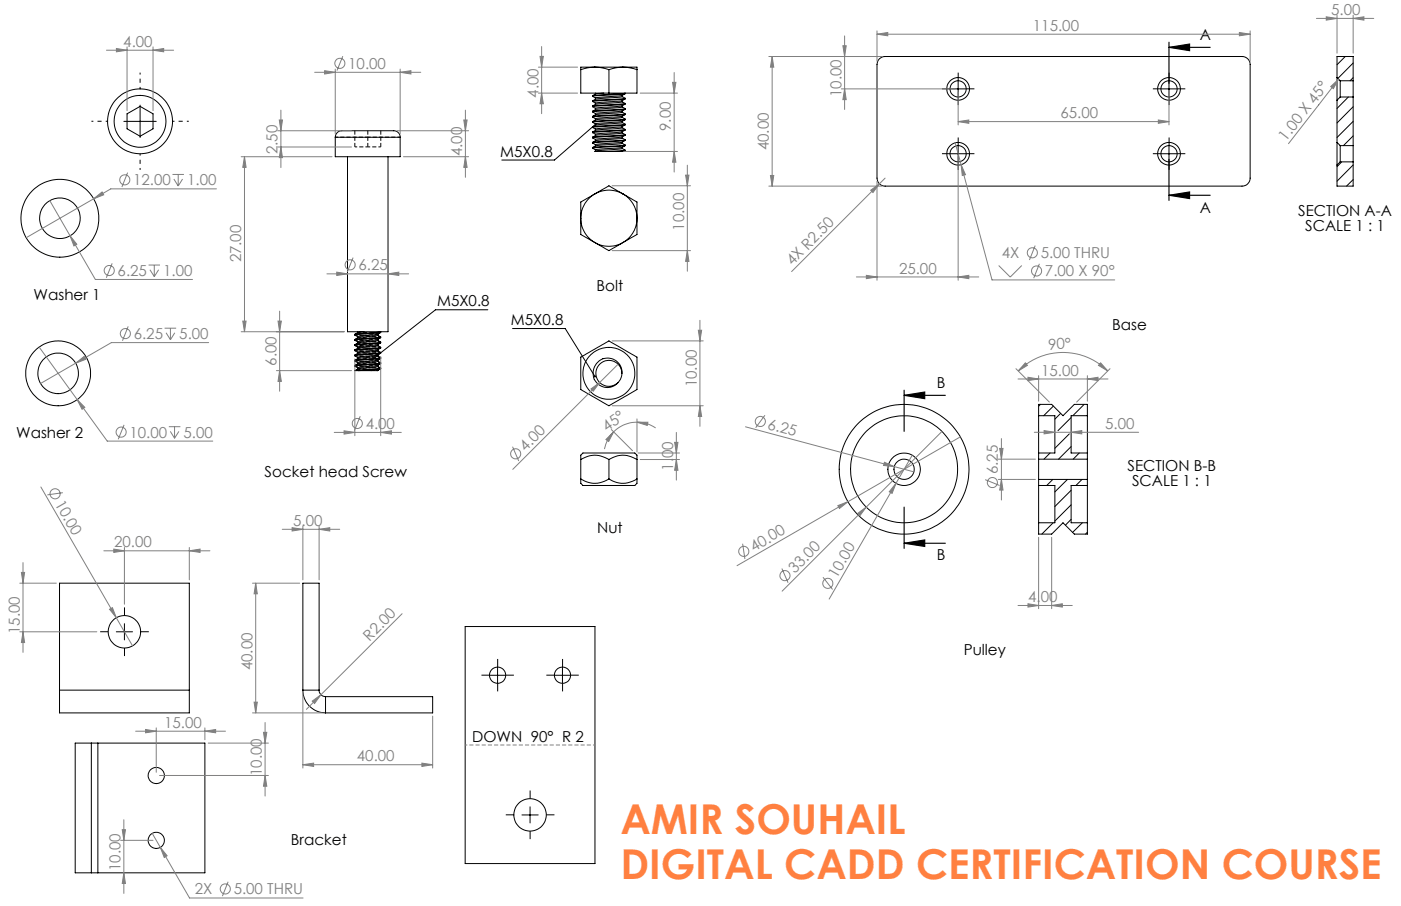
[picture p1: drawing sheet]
<svg xmlns="http://www.w3.org/2000/svg" width="432mm" height="279mm" viewBox="0 0 432 279" stroke-linecap="round" stroke-linejoin="round" font-family="sans-serif">
<g fill="none" stroke="#000" stroke-width=".31" stroke-dasharray="1.3 .6" stroke-dashoffset=".5" stroke-linecap="butt">
<path d="M109.4 45.3h4M113.4 45.3h4M116.5 103l-6-.7M117.3 113.5l-7.9-.8M117.3 110.3l-7.9-.8M117.3 107.1l-7.9-.8M117.3 105.5l-7.9-.8M117.3 103.9l-7.9-.8M117.4 113.7l-8-.8M117.4 112.1l-8-.8M117.4 110.5l-8-.8M117.4 108.9l-8-.8"/>
<path d="M117.4 107.3l-8-.8M117.4 105.7l-8-.8M117.4 104.1l-8-.8"/>
</g>
<path d="M109.4 45.3v-5M113.4 45.3v-5M117.4 45.3v-5M110.2 111.8h.1M110.2 110.2h.1M110.2 108.6h.1M110.2 107h.1M110.2 105.4h.1M110.2 103.8h.1M110.2 113.4h.1" fill="none" stroke="#000" stroke-width=".31" stroke-dasharray="1.3 .6" stroke-linecap="butt"/>
<path d="M116.5 114.2l-6.3-.8M116.5 112.6l-6.3-.8M116.5 109.4l-6.3-.8M116.5 107.8l-6.3-.8M116.5 111l-6.3-.8M116.5 106.2l-6.3-.8M116.5 104.6l-6.3-.8" fill="none" stroke="#000" stroke-width=".31" stroke-dasharray="1.3 .6" stroke-dashoffset=".3" stroke-linecap="butt"/>
<path d="M117.4 102.5l-1.2-.2" fill="none" stroke="#000" stroke-width=".31" stroke-dasharray="1.3 .6" stroke-dashoffset=".6" stroke-linecap="butt"/>
<path d="M103.4 42.3h10M113.4 42.3h10M114.6 114.3l-4.4-.5M116.4 113l-6.2-.8M116.4 111.4l-6.2-.8M116.4 109.8l-6.2-.8M116.4 108.2l-6.2-.8M116.4 106.6l-6.2-.8M116.4 105l-6.2-.8M116.4 103.4l-6.2-.8M117.3 111.9l-7.9-.8M117.3 108.7l-7.9-.8" fill="none" stroke="#000" stroke-width=".31" stroke-dasharray="1.3 .6" stroke-dashoffset=".4" stroke-linecap="butt"/>
<g fill="none" stroke="#000" stroke-width=".31">
<path d="M271 18.1l.9-.5 .9-.2h110a2.47 2.47 0 0 1 2.5 2.5v35a2.47 2.47 0 0 1-2.5 2.5h-110a2.47 2.47 0 0 1-2.5-2.5v-35l.2-1zM414.6 17.4l-2.5 2.6M417.1 19.4l-4.8 4.8M38.2 37.4h10M39.2 35.1l4-2.3 4 2.3v4.6l-4 2.3-4-2.3zM43.2 32.4v10M179 21.5v7.2h17.3v-7.2M182.7 39.3l.8 .5M182.7 37.7l.8 .5M182.7 36.1l.8 .5M182.7 34.5l.8 .5M182.7 32.9l.8 .5"/>
<path d="M182.7 29.7l.8 .5M182.7 29.5v.2M182.7 32.7v.2M182.7 34.3v.2M182.7 35.9v.2M182.7 37.5v.2M183.3 20.7l2.4 .3 2 .5M183.3 20.7l-2.2 .2-2.1 .6M183.3 20.7h8.7M183.3 20.7h-4.3v.8M183.5 38.2v.4M183.5 36.6v.4"/>
<path d="M183.5 33.4v.4M183.5 31.8v.4M183.5 30.2v.4M183.5 28.7v.3M183.6 38.6l-.9 .5M183.6 37l-.9 .5M183.6 35.4l-.9 .5M183.6 33.8l-.9 .5M183.6 32.2l-.9 .5M183.6 30.6l-.9 .5M183.6 29l-.9 .5M183.6 38.3l-12.7 11.1h-16.2"/>
<path d="M186.1 28.7l-2.5 .3M187.7 21.5v7.2M191.8 34.2l-8 .7-.3 .1v.4M191.8 37.4l-8.3 .8M191.8 35.8l-8.3 .8M191.8 32.6l-8.3 .8M191.8 29.4l-8.3 .8M191.8 39.4l.9 .5M191.8 37.8l.9 .5M191.8 36.2l.9 .5-10 .8M191.8 34.6l.9 .5M191.8 33l.9 .5-10 .8"/>
<path d="M191.8 31.4l.9 .5M191.8 29.8l.9 .5M191.8 39v.4M191.8 37.4v.5l-.6 .1-7.6 .6M191.8 35.8v.4M191.8 34.2v.4M191.8 32.6v.2a1.45 1.45 0 0 1-1.6 .4l-6.6 .6M191.8 31v.4M191.8 29.4v.4M191.8 39.4l-8.2 .8M191.8 36.2l-8.2 .8M191.8 34.6l-8.2 .8"/>
<path d="M191.8 31.4l-8.2 .8M191.8 29.8l-8.2 .8M192 20.7l2.3 .3 2 .5M192 20.7l-2.2 .2-2.1 .6M192 20.7h3.9a.27 .27 0 0 1 .3-.1 .27 .27 0 0 1 .1 .4v.5M192.7 38.5a9.3 9.3 0 0 1-5 .9l-2.6 .2a1.45 1.45 0 0 0-1.6 .4v.2M192.7 36.9l-.9 .5M192.7 35.3l-.9 .5M192.7 33.7l-.9 .5M192.7 32.1l-.9 .5M192.7 30.5a7.5 7.5 0 0 1-4.5 .9l-4.7 .4M192.7 28.9l-.9 .5"/>
<path d="M192.7 30.5l-10 .8 .8 .5M192.7 39.9l-10 .8M192.7 38.3l-8.1 .6a1.94 1.94 0 0 0-1.9 .4M192.7 35.1l-10 .8M192.7 31.9l-10 .8M192.7 30.3l-8.1 .6a1.94 1.94 0 0 0-1.9 .4M192.7 28.9v-.2l-10 .8M192.7 38.5l-10 .8M192.7 36.9l-10 .8M192.7 35.1l-.1 .2-.6 .2-9.3 .6M192.7 33.5l-.1 .2-.6 .1-9.3 .7M192.7 32.1l-10 .8"/>
<path d="M192.7 28.9l-10 .8M192.7 30.3v.2M192.7 31.9v.2M192.7 36.7v.2M192.7 38.3v.2M192.7 39.9v.2M292.8 27.4h5M295.3 24.9v5M357.8 27.4h5M360.3 24.9v5M412.1 23.9v7M412.1 23.9v-6.5h5v7.5"/>
<path d="M412.1 30.9v13M412.1 23.9l1 1M413.1 24.9v5M413.1 24.9h4M413.1 29.9h4M413.1 29.9l-1 1M415.6 29.9l-3.5 3.5M417.1 24.9v5M417.1 29.9v15M417.1 32.9l-5 5M417.1 37.4l-5 5M417.1 24l-1 .9"/>
<path d="M103.3 42.3a2.58 2.58 0 0 1 3.3-2h11.1a9.6 9.6 0 0 1 4.9 .5l.5 .5 .2 1M103.3 42.3v6h20v-6M103.3 42.3h20M107.1 48.3v54h12.5v-54M182.7 42.5l.8 .5M182.7 40.9l.8 .5M182.7 45.7l.8 .5M182.7 40.7v.2M182.7 42.3v.2M182.7 43.9v.2M183.3 59.8a8.6 8.6 0 0 1 8.7 0M183.3 59.8l4.4-2.5 4.3 2.5"/>
<path d="M183.3 59.8a8.6 8.6 0 0 0-4.3 7.5M183.3 59.8l-4.3 2.5v5M183.5 44.6v.4M183.5 43v.4M183.5 41.4v.4M183.5 46.2l-.2 .5h4.4M183.6 45l-.9 .5M183.6 43.4l-.9 .5M183.6 40.2l-.9 .5M187.7 46.7h3.5M191.8 43.9l-8.3 .7M191.8 42.2l-8.3 .8"/>
<path d="M191.8 40.6l-8.3 .8M191.8 44.2l.9 .5M191.8 42.6l.9 .5M191.8 41l.9 .5-10 .8M191.8 41l-6.7 .6a3.3 3.3 0 0 0-2.4 .7M191.8 45.8l.9 .5M191.8 43.8v.4M191.8 42.2v.4M191.8 40.6v.4M191.8 45.4v.4M191.8 45.8l-8.2 .8M191.8 44.2l-8.2 .8"/>
<path d="M191.8 42.6l-8.2 .8M192 59.8a8.6 8.6 0 0 1 4.3 7.5M192 59.8l4.3 2.5v5M192.7 44.9l-1.5 .6-7.7 .7M192.7 43.3l-.9 .6M192.7 41.7l-.9 .5M192.7 40.1l-.9 .5M192.7 43.3l-10 .8 .8 .5M192.7 46.3l-5 .4M192.7 44.7l-9.4 .7-.6 .1v.2M192.7 43.1l-10 .8M192.7 46.3l-.2 .3-1.3 .1"/>
<path d="M192.7 44.9l-10 .8M192.7 41.5l-.1 .2-.6 .1-9.3 .7M192.7 40.1l-10 .8M192.7 46.5l-1.5 .2M192.7 43.1v.2M192.7 44.7v.2M292.8 47.4h5M295.3 44.9v5M357.8 47.4h5M360.3 44.9v5M412.1 43.9v7M412.1 43.9l1 1"/>
<path d="M413.1 44.9v5M413.1 44.9h4M413.1 49.9h4M413.1 49.9l-1 1M413.5 49.9l-1.4 1.5M417.1 44.9v5M417.1 49.9v7.5h-5v-6.5M417.1 41.9l-3 3M417.1 50.9l-5 5M417.1 55.4l-2.1 2M179 67.3a8.6 8.6 0 0 0 4.3 7.5M179 67.3v5l4.3 2.5"/>
<path d="M183.3 74.8a8.6 8.6 0 0 0 8.7 0M183.3 74.8l4.4 2.5 4.3-2.5M196.3 67.3a8.6 8.6 0 0 1-4.3 7.5M196.3 67.3v5l-4.3 2.5M150.4 95.5h-16.2l-17.9 14.1M109.4 107.9v.2M109.4 112.7v.2M109.4 103.1l7.9-.8-.2 .3-7.7 .7 .8 .5M110.2 111.8v.4M110.2 108.6v.4M110.2 107v.4M110.2 105.4v.4"/>
<path d="M110.2 103.8v.4M110.2 102.3v.3M110.2 113.4v.4M110.5 114.3h5.7M112.1 102.3a4.2 4.2 0 0 0-2.7 .8v.2M116.2 114.3h.3M116.5 114.3h-.3M116.5 108.2l.8 .7-7.9 .8 .8 .5M116.5 111.4l.8 .5v.2M116.5 109.8l.8 .5M116.5 106.6l.8 .5v.2M116.5 105l.8 .5v.2"/>
<path d="M116.5 103.4l.8 .5M116.5 111.4l-4.4 .5a4.2 4.2 0 0 0-2.7 .8M116.5 109.8l-3.8 .5a5.1 5.1 0 0 0-3.3 .8v.2M116.5 107.8v.4l-.5 .2-3.9 .3a2.9 2.9 0 0 0-2.7 1M116.5 106.6l-4.4 .5a4.2 4.2 0 0 0-2.7 .8M116.5 105l-3.8 .5a5.1 5.1 0 0 0-3.3 .8M116.5 103.4l-4.4 .5a2.9 2.9 0 0 0-2.7 1M116.5 112.6v.4l-.5 .2-3.9 .3a3.7 3.7 0 0 0-2.7 .8h1.1M116.5 113l.8 .5v.2M116.5 111v.4M116.5 109.4v.4M116.5 106.2v.4"/>
<path d="M116.5 104.6v.4M116.5 103v.4M116.5 114.2v.1M117.3 113.5l-7.9 .8M117.3 111.9l-7.9 .8M117.3 110.3l-7.9 .8M117.3 108.7l-7.9 .8M117.3 107.1l-7.9 .8M117.3 105.5l-7.3 .7-.6 .1v.2M117.3 103.9l-7.9 .8M117.3 112.1a9.5 9.5 0 0 1-5.2 1l-1.9 .3M117.3 110.5a6.2 6.2 0 0 1-4 .9l-3.1 .4"/>
<path d="M117.3 108.9a9.9 9.9 0 0 1-5.2 1l-1.6 .2-.3 .1v.4M117.3 107.4a9.5 9.5 0 0 1-5.2 .9l-1.9 .3M117.3 105.7a6.2 6.2 0 0 1-4 .9l-3.1 .4M117.3 104.1a6.2 6.2 0 0 1-4 .9l-3.1 .4M117.3 102.6a9.5 9.5 0 0 1-5.2 .9l-1.9 .3M117.3 110.5l-7.9 .8 .8 .5M117.3 107.3l-7.9 .8 .8 .5M117.3 105.7l-7.9 .8 .8 .5M117.3 103.9v.3l-.6 .1-7.3 .6 .8 .5M117.3 112.1l-7.9 .8 .8 .5M117.3 113.7l-.8 .6M117.3 113.7l-6.8 .6"/>
<path d="M117.3 110.3v.2M158 101.3h16.2l9.1 14.8M179 110.1l8.7-5 8.6 5v10l-8.6 5-1.9-1-6.8-4zM191.7 115.1a4 4 0 0 0-5.1-3.8 4 4 0 0 0-2.4 5.9 4 4 0 0 0 6.3 .8M191.7 115.1a4.5 4.5 0 0 0-4.3-4.6 4.5 4.5 0 0 0-4.7 4.2 4.5 4.5 0 0 0 4.1 4.8 4.3 4.3 0 0 0 3.7-1.5M191.7 115.1l-.5 1.8-.7 1.1M320.1 128.2v11.5M320.1 128.2h5v11.5h-5M320.1 128.2v-3.5h4l3.5 3.5 3.5-3.5h4v3.5M320.1 139.7v1.9M320.7 124.7l-.6 .6M323.6 139.7l-1.8 1.9"/>
<path d="M324.7 125.2l-3 3M326.9 127.5l-1.8 1.8M329.6 133.8l-4.5 4.5M330.1 128.8l-4 4M330.1 137.7l-3.9 3.9M332.6 139.7l-1.8 1.9M334.2 124.7l-3.5 3.5M335.1 128.2v11.5M335.1 128.2h-5v11.5h5M335.1 139.7v1.9M179 147.7v1.3l.7 .7h16l.6-.7v-1.3M179 147.7a7.6 7.6 0 0 0 8.7 0"/>
<path d="M179 141.7a7.7 7.7 0 0 1 8.7 0M179 141.7v-1.3l.7-.7h16l.6 .7v1.3M179 141.7v6M187.7 141.7a7.6 7.6 0 0 1 8.6 0M187.7 147.7a7.5 7.5 0 0 0 8.6 0M187.7 141.7v6M196.3 141.7v6M320.1 141.6v6.2M320.1 149.7v11.5M320.1 149.7h5v11.5h-5M320.1 141.6h15M320.1 147.8h15"/>
<path d="M320.1 147.8v1.9M324.5 147.8l-1.9 1.9M329 147.8l-3.9 3.9M330.1 151.2l-5 5M330.1 155.7l-5 5M333.5 147.8l-1.9 1.9M335.1 149.7v11.5M335.1 141.6v6.2M335.1 149.7h-5v11.5h5M335.1 147.8v1.9M320.1 161.2v3.5h4l3.5-3.5 3.5 3.5h4v-3.5M324.6 161.2l-3.5 3.5"/>
<path d="M330.1 160.2l-1.7 1.8M333.6 161.2l-3 3M335.1 164.1l-.5 .6M35.8 194.8h5.1M38.3 192.3v5M143.4 193.2h40v73.1h-40zM18.3 212.8v7.1h40v-7.1M18.3 212.8h40M18.3 212.8v-33h40v33M93.3 212.8a7 7 0 0 0 7 7.1M93.3 212.8h5.1M93.3 212.8v-33h5.1v33"/>
<path d="M98.4 212.8a1.99 1.99 0 0 0 1.9 2M100.3 214.8v5.1M100.3 214.8h33v5.1h-33M150.9 208.2h5M153.4 205.7v5M170.9 208.2h5M173.4 205.7v5M28.2 229.2h2M28.2 229.2h-5v40h5M28.2 229.2v40M30.2 229.2h32.9v40h-32.9M30.2 229.2v40"/>
<path d="M160.9 251.3h5M163.4 248.8v5M28.2 269.2h2"/>
<circle cx="43.2" cy="37.4" r="10"/>
<circle cx="43.2" cy="37.4" r="8"/>
<circle cx="295.3" cy="27.4" r="2.51"/>
<circle cx="295.3" cy="27.4" r="3.5"/>
<circle cx="360.3" cy="27.4" r="2.51"/>
<circle cx="360.3" cy="27.4" r="3.5"/>
<circle cx="295.3" cy="47.4" r="2.51"/>
<circle cx="295.3" cy="47.4" r="3.5"/>
<circle cx="360.3" cy="47.4" r="2.51"/>
<circle cx="360.3" cy="47.4" r="3.5"/>
<circle cx="18.5" cy="67.3" r="12"/>
<circle cx="18.5" cy="67.3" r="6.3"/>
<circle cx="17.9" cy="115.1" r="10"/>
<circle cx="17.9" cy="115.1" r="6.3"/>
<circle cx="187.7" cy="115.1" r="8"/>
<circle cx="278.6" cy="144.7" r="3.1"/>
<circle cx="278.7" cy="144.7" r="5"/>
<circle cx="278.7" cy="144.7" r="16.5"/>
<circle cx="278.7" cy="144.7" r="20"/>
<circle cx="38.3" cy="194.8" r="5"/>
<circle cx="153.4" cy="208.2" r="2.49"/>
<circle cx="173.4" cy="208.2" r="2.49"/>
<circle cx="48.2" cy="239.2" r="2.5"/>
<circle cx="48.2" cy="259.2" r="2.5"/>
<circle cx="163.4" cy="251.3" r="5"/>
</g>
<g fill="none" stroke="#808080" stroke-width=".31">
<path d="M32.8 15.5h20.7M35.9 15l3.3 .5-3.3 .5zM39.2 14.5v19.6M47.2 15.5l3.2-.5v1zM47.2 14.5v19.6M105.7 17.3l-1.8 4.5M166.4 17.4h1.1l-.6 3.3zM166.9 14.4v20.7M237 17.4h34.8M238 17.4l.5 3.3h-1zM238 17.4v40M259.8 14.1h1l-.5 3.3z"/>
<path d="M260.3 11.1v22.7M270.3 10.5l3.3-.5v1zM270.3 9.5v9.4M270.3 10.5h115M382 10l3.3 .5-3.3 .5zM385.3 9.5v9.4M405.7 5.7h17.7M408.8 5.2l3.3 .5-3.3 .5zM412.1 4.7v11.7M417.1 5.7l3.3-.5v1zM417.1 4.7v11.7M86.1 37h1l-.5 3.3z"/>
<path d="M86.6 34v17.7M97 22.3h32.7M100 21.8l3.3 .5-3.3 .5zM103.3 21.3v20M123.3 22.3l3.3-.5v1zM123.3 21.3v20M142.9 37h1.1l-.6 3.3zM143.4 34v20.7M165.9 20.7h12.1M165.9 28.7h12.1M166.9 28.7l.6 3.3h-1.1zM197.3 28.7h11.5"/>
<path d="M207.3 25.4h1l-.5 3.3zM207.8 22.4v30.7M259.3 27.4h35M260.3 27.4l.5 3.3h-1zM295.3 37.5l3.3-.5v1zM295.3 28.4v10.1M295.3 37.5h65M357 37l3.3 .5-3.3 .5zM360.3 28.4v10.1M410.1 26.7l2.5-2.3-1.6 2.9zM412.6 24.4l-15.5 19.9M39.3 53.2l-1.7 4.5"/>
<path d="M53.2 53.8h3.5M53.6 55.2l1.3 2.2M54.9 53.8v3.6M56.3 55.2l-1.4 2.2M66.7 58.2h-32.6l-5.2 3.1M74.3 48.3h28M75.4 48.3l.4 3.3h-1zM75.4 48.3v54M85.6 45.3h22.7M85.6 40.3h22.7M86.6 45.3l.5 3.3h-1zM122.3 40.3h22.1"/>
<path d="M124.4 48.3h20M143.4 48.3l.6 3.3h-1.1zM188.7 57.3h24.1M192.2 46.7h16.6M207.8 46.7l.5 3.3h-1zM211.3 54h1l-.5 3.3zM211.8 50.9v32.7M237 57.4h34.8M237.5 54.1h1l-.5 3.3zM268.4 58.7l2.6-2-1.9 2.7zM270.3 55.9v30.5M272.8 54.9l-28.8 28.8"/>
<path d="M294.4 44l11.4 42.3h37.8M295.3 48.4v38M296.2 50.8l1.4 3.1-1 .2zM15.3 61.9l14.1 24.3h29.9M21.6 72.7l2.1 2.6-.9 .5zM28.9 61.3l2.6-2.1 .5 .9zM28.9 61.3l-20.8 12M108.8 79.4l-1.8 4.5M188.7 77.3h24.1M211.8 77.3l.5 3.3h-1zM319.1 75.7l-1.8 4.5M34.6 81.2l-1.8 4.5"/>
<path d="M45.8 81.7h3.5M46.2 83.2l1.4 2.1M47.6 81.7v3.6M48.9 83.2l-1.3 2.1M74.8 99h1l-.4 3.3zM85.7 99h1l-.5 3.3zM86.2 96v24.6M100.8 84.5h25.1M103.8 83.9l3.3 .6-3.3 .4zM119.6 84.5l3.3-.6v1zM215.7 98.8v32.7M263.9 85.4h37.8"/>
<path d="M267 84.9l3.3 .5-3.3 .5zM295.3 85.4l3.3-.5v1zM307.8 81.9l3.6 3.5 3.5-3.5M320.4 81.4l-1.8 4.4M12.1 107l21 29h32.5M23.3 112l2.6-2.1 .6 .9zM23.3 112l-10.8 6.3M39.5 100.6l-1.8 4.5M50.7 101.2h3.6M51.2 102.6l1.3 2.2M52.5 101.2v3.6M53.9 102.6l-1.4 2.2"/>
<path d="M64.3 105.7h-30l-11 6.3M74.3 102.3h31.8M85.2 114.3h23.1M86.2 114.3l.5 3.3h-1zM109.4 110.7v23.7M117.3 109.9v24.5M182.1 119.9l2.7-1.9-2 2.6zM184.8 118l-26.8 26.7M188.7 105.1h28M190.5 112.3l-5.7 5.7M215.2 101.8h1.1l-.6 3.3zM313.1 113.7l10.3 10.3"/>
<path d="M313.8 116.9h27.7M313.8 114.4a19.5 19.5 0 0 1 27.6 0M316 111.9l.7 .8-2.9 1.7zM316.8 116.3l3.3 .6-3.3 .5zM320.1 115.9v7.8M335.1 116.9l3.3-.6v1.1zM335.1 115.9v7.8M339.2 111.9l2.2 2.5-2.8-1.7zM342.1 113.7l-10.3 10.3M23.8 123.2l2.3 2.4-.8 .6zM38.2 131l-1.8 4.5M52 131.6h3.6"/>
<path d="M52.5 133l1.3 2.1M53.8 131.6v3.5M55.1 133l-1.3 2.1M103 133.4h20.7M106 132.9l3.4 .4-3.4 .6zM111 128.4l-1.8 4.4M117.3 133.3l3.4-.4v1zM158 137.8l1.9 4.4M188.4 132.5l6.5 6.5M188.7 125.1h28M189.1 133.2l-1.5 2.9-.8-.6zM189.1 133.2l-1.9 2.6-.9 2.7"/>
<path d="M196.3 130.2h3.4l-.2 1zM196.3 130.2a10.1 10.1 0 0 0-7.2 3M196.3 130.2l3.3 .5 2.5 1.3M196.3 129.2v10.2M196.7 139.7h12.7M207.9 136.4h1.1l-.5 3.3zM208.5 133.3v14.8M215.7 125.1l.6 3.3h-1.1zM229.8 131.6l45.8 12.3M235.8 128.1l-2.9 3.8M290.3 133l-49.2 49.3M296 134.7l-34.7 20"/>
<path d="M308.1 138.3h1l-.5 3.3zM308.6 135.3v18.9M318.8 133.3h32.1M321.8 132.8l3.3 .5-3.3 .5zM330.1 133.3l3.3-.5v1zM12.6 150.2l28.3 49M19.4 151.9l-4.8 .7M197.3 141.7h12.1M208.5 141.7l.5 3.3h-1.1zM258.2 155.9l3.1-1.2-2.6 2.1zM261.3 154.7l-34.1 19.7M264.3 158.4l2.7-2-2 2.7z"/>
<path d="M272.6 142.6l3 1.3-3.3-.4zM275.6 143.9l6.1 1.6M276.2 149l-1.2 3.2-.9-.5zM281.2 140.4l-25.6 44.3M303.6 147.9l4.5 1.8M307.7 141.6h11.4M307.7 147.8h11.4M308.6 147.8l.5 3.3h-1zM6.1 179.8h11.3M6.6 176.5h1l-.5 3.3zM7.1 173.5v27.7M32 169.9h32.7"/>
<path d="M35.1 169.3l3.2 .6-3.2 .5zM38.3 168.8v17.5M58.3 169.9l3.4-.6v1.1zM58.3 168.8v10M77.8 179.8h14.6M78.8 179.8l.5 3.3h-1zM78.8 179.8v40.1M87 163.2h17.7M90 162.7l3.3 .5-3.3 .6zM93.3 162.2v16.6M98.4 163.2l3.2-.5v1.1zM98.4 162.2v16.6"/>
<path d="M228.9 167.7l.7 4.7M241 175.3l1.9 4.4M253.6 178l3 3.8M320.1 165.7v22M324.1 165.7v22M6.1 194.8h23.7M7.1 194.8l.5 3.4h-1zM33.8 187.9l.8-.5 1.2 3.1zM123.9 189.3l-25 24.9M313.8 186.7h16.7M316.8 186.2l3.3 .5-3.3 .5zM324.1 186.7l3.3-.5v1z"/>
<path d="M77.8 219.9h21.5M78.3 216.5h1l-.5 3.4zM93.3 213.9v23M96.2 216.2l2.7-2-2 2.8zM98.9 214.2l-4.5 4.6M41.8 225.5h27.7M44.9 225l3.3 .5-3.3 .5zM48.2 224.5v13.7M49.2 239.1h33.5M63.1 225.5l3.4-.5v1zM63.1 224.5v3.6M64.2 229.2h18.5"/>
<path d="M81.2 225.8h1l-.5 3.4zM81.7 222.8v22.7M81.7 239.1l.5 3.4h-1zM93.3 235.8l3.4-.5v1.1zM93.3 235.8h40.1M130 235.3l3.4 .5-3.4 .6zM133.4 220.8v16.1M37.2 259.2h10M37.7 255.9h1l-.5 3.3zM38.2 252.8v22.7M46.9 257l11.5 19.9h35M38.2 269.2l.5 3.3h-1z"/>
<path d="M49.4 261.3l2.1 2.6-.9 .5zM70.3 271.9l-1.8 4.5"/>
<circle cx="104.7" cy="19.5" r="1.55"/>
<circle cx="38.4" cy="55.5" r="1.56"/>
<circle cx="318.2" cy="78" r="1.55"/>
<circle cx="33.7" cy="83.4" r="1.55"/>
<circle cx="107.9" cy="81.7" r="1.55"/>
<circle cx="319.5" cy="83.6" r="1.55"/>
<circle cx="38.6" cy="102.9" r="1.56"/>
<circle cx="37.3" cy="133.3" r="1.56"/>
<circle cx="110.1" cy="130.6" r="1.55"/>
<circle cx="158.9" cy="140" r="1.56"/>
<circle cx="234.3" cy="130" r="1.56"/>
<circle cx="17" cy="152.3" r="1.56"/>
<circle cx="305.9" cy="148.8" r="1.56"/>
<circle cx="229.2" cy="170" r="1.55"/>
<circle cx="241.9" cy="177.5" r="1.55"/>
<circle cx="255.1" cy="179.9" r="1.55"/>
<circle cx="69.4" cy="274.1" r="1.55"/>
</g>
<path d="M360.3 14.6l6.3-1v2zM360.3 14.6h12.7M360.3 13v12.7M360.3 49.1v12.7M360.3 60.2l6.3-1v2zM360.3 60.2h12.7M278.7 121.9l6.3-1v2zM278.7 121.9h12.7M278.7 120.3v12.7M278.7 156.4v12.7M278.7 167.5l6.3-1v2zM278.7 167.5h12.7" fill="none" stroke="#000" stroke-width=".35"/>
<path d="M33.2 37.4h-5M43.2 27.4v-5M53.2 37.4h5M43.2 47.4v5" fill="none" stroke="#000" stroke-width=".31" stroke-dasharray="15.2 1.3 1.3 1.3" stroke-dashoffset="14.6" stroke-linecap="butt"/>
<g fill="none" stroke="#000" stroke-width=".31" stroke-dasharray="15.2 1.3 1.3 1.3" stroke-linecap="butt">
<path d="M292.8 27.4h-2.5M295.3 24.9v-2.5M295.3 29.9v2.5M297.8 27.4h2.5M357.8 27.4h-2.5M360.3 24.9v-2.5M360.3 29.9v2.5M362.8 27.4h2.5M292.8 47.4h-2.5M295.3 44.9v-2.5M295.3 49.9v2.5M297.8 47.4h2.5"/>
<path d="M357.8 47.4h-2.5M360.3 44.9v-2.5M360.3 49.9v2.5M362.8 47.4h2.5M33.4 194.8h-2.5M38.4 189.8v-2.5M38.4 199.8v2.5M43.4 194.8h2.5M150.9 208.2h-2.5M153.4 205.7v-2.5M153.4 210.7v2.5M155.9 208.2h2.5"/>
<path d="M170.9 208.2h-2.5M173.4 205.7v-2.5M173.4 210.7v2.5M175.9 208.2h2.5M158.4 251.3h-2.5M163.4 246.3v-2.5M163.4 256.3v2.5M168.4 251.3h2.5"/>
</g>
<path d="M183.4 229.7h-40" fill="none" stroke="#808080" stroke-width=".31" stroke-dasharray="1.3 .6" stroke-dashoffset=".6" stroke-linecap="butt"/>
<g fill="#000">
<path d="M360.3 14.6l6.3-1v2zM360.3 60.2l6.3-1v2z"/>
<path d="M116.1 109.3l-.1 .5 .3-.2-.3 .2a.35 .35 0 0 0 .5 .1 .35 .35 0 0 0 .1-.5 .35 .35 0 0 0-.5-.1zM183.4 38a.33 .33 0 0 0-.1 .5 .33 .33 0 0 0 .5 0 .33 .33 0 0 0 .1-.4l-.3 .2 .3-.2zM183.1 115.8v.5l.4 .1-.2-.3 .2 .3 .2-.5z"/>
<path d="M278.7 121.9l6.3-1v2zM278.7 167.5l6.3-1v2z"/>
</g>
<g fill="#808080">
<path d="M33.8 187.9l.8-.5 1.2 3.1z"/>
<path d="M272.6 142.6l3 1.3-3.3-.4z"/>
<path d="M258.2 155.9l3.1-1.2-2.6 2.1z"/>
<path d="M96.2 216.2l2.7-2-2 2.8z"/>
<path d="M182.1 119.9l2.7-1.9-2 2.6z"/>
<path d="M264.3 158.4l2.7-2-2 2.7z"/>
<path d="M268.4 58.7l2.6-2-1.9 2.7z"/>
<path d="M410.1 26.7l2.5-2.3-1.6 2.9z"/>
<path d="M276.2 149l-1.2 3.2-.9-.5z"/>
<path d="M117.3 133.3l3.4-.4v1zM106 132.9l3.4 .4-3.4 .6zM123.3 22.3l3.3-.5v1zM100 21.8l3.3 .5-3.3 .5zM47.2 15.5l3.2-.5v1zM35.9 15l3.3 .5-3.3 .5zM295.3 85.4l3.3-.5v1zM267 84.9l3.3 .5-3.3 .5zM417.1 5.7l3.3-.5v1zM408.8 5.2l3.3 .5-3.3 .5zM130 235.3l3.4 .5-3.4 .6zM93.3 235.8l3.4-.5v1.1z"/>
<path d="M103.8 83.9l3.3 .6-3.3 .4zM119.6 84.5l3.3-.6v1zM270.3 10.5l3.3-.5v1zM382 10l3.3 .5-3.3 .5zM296.2 50.8l.4 3.3 1-.2zM90 162.7l3.3 .5-3.3 .6zM98.4 163.2l3.2-.5v1.1zM35.1 169.3l3.2 .6-3.2 .5zM58.3 169.9l3.4-.6v1.1zM49.4 261.3l1.2 3.1 .9-.5zM44.9 225l3.3 .5-3.3 .5zM63.1 225.5l3.4-.5v1zM28.9 61.3l3.1-1.2-.5-.9zM21.6 72.7l1.2 3.1 .9-.5zM23.8 123.2l1.5 3 .8-.6zM23.3 112l3.2-1.2-.6-.9zM316.8 116.3l3.3 .6-3.3 .5zM335.1 116.9l3.3-.6v1.1zM316.8 186.2l3.3 .5-3.3 .5zM324.1 186.7l3.3-.5v1z"/>
<path d="M339.2 111.9l2.2 2.5-2.8-1.7zM316 111.9l.7 .8-2.9 1.7z"/>
<path d="M196.3 130.2h3.4l-.2 1zM189.1 133.2l-1.5 2.9-.8-.6z"/>
<path d="M86.6 45.3l.5 3.3h-1zM86.1 37h1l-.5 3.3zM143.4 48.3l.6 3.3h-1.1zM142.9 37h1.1l-.6 3.3zM260.3 27.4l.5 3.3h-1zM259.8 14.1h1l-.5 3.3zM78.3 216.5h1l-.5 3.4zM78.8 179.8l.5 3.3h-1zM7.1 194.8l.5 3.4h-1zM6.6 176.5h1l-.5 3.3z"/>
<path d="M81.7 239.1l.5 3.4h-1zM81.2 225.8h1l-.5 3.4zM211.8 77.3l.5 3.3h-1zM211.3 54h1l-.5 3.3z"/>
<path d="M215.7 125.1l.6 3.3h-1.1zM215.2 101.8h1.1l-.6 3.3z"/>
<path d="M75.4 48.3l.4 3.3h-1zM74.8 99h1l-.4 3.3zM85.7 99h1l-.5 3.3zM86.2 114.3l.5 3.3h-1zM238 17.4l.5 3.3h-1zM237.5 54.1h1l-.5 3.3zM37.7 255.9h1l-.5 3.3zM38.2 269.2l.5 3.3h-1zM207.9 136.4h1.1l-.5 3.3zM208.5 141.7l.5 3.3h-1.1zM308.1 138.3h1l-.5 3.3zM308.6 147.8l.5 3.3h-1z"/>
<path d="M295.3 37.5l3.3-.5v1zM357 37l3.3 .5-3.3 .5z"/>
<path d="M321.8 132.8l3.3 .5-3.3 .5zM330.1 133.3l3.3-.5v1z"/>
<path d="M166.4 17.4h1.1l-.6 3.3zM166.9 28.7l.6 3.3h-1.1zM207.3 25.4h1l-.5 3.3zM207.8 46.7l.5 3.3h-1z"/>
</g>
<g font-size="12.7" fill="#ff8040">
<text x="191.2" y="257.3">AMIR SOUHAIL</text>
<text x="191.2" y="271">DIGITAL CADD CERTIFICATION COURSE</text>
</g>
<g font-size="4.7" fill="#808080">
<text x="410.3" y="4.7">5.00</text>
<text x="318.4" y="9.5">115.00</text>
<text x="38" y="14.4">4.00</text>
<text x="107.3" y="21.2">10.00</text>
<text x="259.3" y="30" transform="rotate(-90 259.3 30)">10.00</text>
<text x="166" y="30.1" transform="rotate(-90 166 30.1)">4.00</text>
<text x="206.8" y="40.4" transform="rotate(-90 206.8 40.4)">9.00</text>
<text x="326.9" y="36.5">65.00</text>
<text x="85.6" y="47.6" transform="rotate(-90 85.6 47.6)">2.50</text>
<text x="237" y="46.4" transform="rotate(-90 237 46.4)">40.00</text>
<text x="396.3" y="43.7" transform="rotate(-52 396.3 43.7)">1.00 X 45°</text>
<text x="142.4" y="48.2" transform="rotate(-90 142.4 48.2)">4.00</text>
<text x="41" y="57.2">12.00</text>
<text x="57.7" y="57.2">1.00</text>
<text x="210.8" y="71.1" transform="rotate(-90 210.8 71.1)">10.00</text>
<text x="74.3" y="80.9" transform="rotate(-90 74.3 80.9)">27.00</text>
<text x="110.5" y="83.4">6.25</text>
<text x="244.2" y="82.1" transform="rotate(-45 244.2 82.1)">4X R2.50</text>
<text x="308.8" y="79.6">4X</text>
<text x="320.8" y="79.6">5.00 THRU</text>
<text x="36.3" y="85.1">6.25</text>
<text x="50.3" y="85.1">1.00</text>
<text x="277.1" y="84.4">25.00</text>
<text x="322.1" y="85.3">7.00 X 90°</text>
<text x="41.2" y="104.6">6.25</text>
<text x="55.3" y="104.6">5.00</text>
<text x="323.1" y="107.9" transform="rotate(-3 323.1 107.9)">90°</text>
<text x="85.2" y="112.8" transform="rotate(-90 85.2 112.8)">6.00</text>
<text x="214.7" y="119.5" transform="rotate(-90 214.7 119.5)">10.00</text>
<text x="320.9" y="115.8">15.00</text>
<text x="39.9" y="135">10.00</text>
<text x="56.6" y="135">5.00</text>
<text x="112.7" y="132.3">4.00</text>
<text x="187" y="133.2" transform="rotate(-35 187 133.2)">45°</text>
<text x="236.4" y="132.3" transform="rotate(15 236.4 132.3)">6.25</text>
<text x="340.6" y="132.3">5.00</text>
<text x="162" y="139.3" transform="rotate(-45 162 139.3)">4.00</text>
<text x="207.4" y="145.1" transform="rotate(-90 207.4 145.1)">1.00</text>
<text x="307.6" y="146.2" transform="rotate(-90 307.6 146.2)">6.25</text>
<text x="16.8" y="155.3" transform="rotate(60 16.8 155.3)">10.00</text>
<text x="90.3" y="162.2">5.00</text>
<text x="35.2" y="168.8">20.00</text>
<text x="232.3" y="170.2" transform="rotate(-30 232.3 170.2)">40.00</text>
<text x="245" y="176.9" transform="rotate(-45 245 176.9)">33.00</text>
<text x="257.9" y="178.5" transform="rotate(-60 257.9 178.5)">10.00</text>
<text x="316.9" y="185.7">4.00</text>
<text x="6.1" y="195.5" transform="rotate(-90 6.1 195.5)">15.00</text>
<text x="113.9" y="197.9" transform="rotate(-45 113.9 197.9)">R2.00</text>
<text x="77.8" y="206.8" transform="rotate(-90 77.8 206.8)">40.00</text>
<text x="50.6" y="224.5">15.00</text>
<text x="80.7" y="239.4" transform="rotate(-90 80.7 239.4)">10.00</text>
<text x="110" y="234.8">40.00</text>
<text x="37.2" y="268.6" transform="rotate(-90 37.2 268.6)">10.00</text>
<text x="60" y="275.8">2X</text>
<text x="72" y="275.8">5.00 THRU</text>
</g>
<g font-size="4.7">
<text x="369.8" y="12.5">A</text>
<text x="154.2" y="48.3">M5X0.8</text>
<text x="369.8" y="65.5">A</text>
<text x="400.1" y="66.7">SECTION A-A</text>
<text x="402.3" y="71.2">SCALE 1 : 1</text>
<text x="183.9" y="89.9">Bolt</text>
<text x="10.4" y="92.4">Washer 1</text>
<text x="134.7" y="94.5">M5X0.8</text>
<text x="157.5" y="100.3">M5X0.8</text>
<text x="342.8" y="101.7">Base</text>
<text x="288.7" y="119.8">B</text>
<text x="5" y="135">Washer 2</text>
<text x="81.6" y="147">Socket head Screw</text>
<text x="347.5" y="145.4">SECTION B-B</text>
<text x="348.9" y="149.9">SCALE 1 : 1</text>
<text x="184.1" y="164.4">Nut</text>
<text x="288.7" y="172.8">B</text>
<text x="297" y="202">Pulley</text>
<text x="145.5" y="228.7">DOWN 90° R 2</text>
<text x="89.7" y="260.7">Bracket</text>
</g>
</svg>
